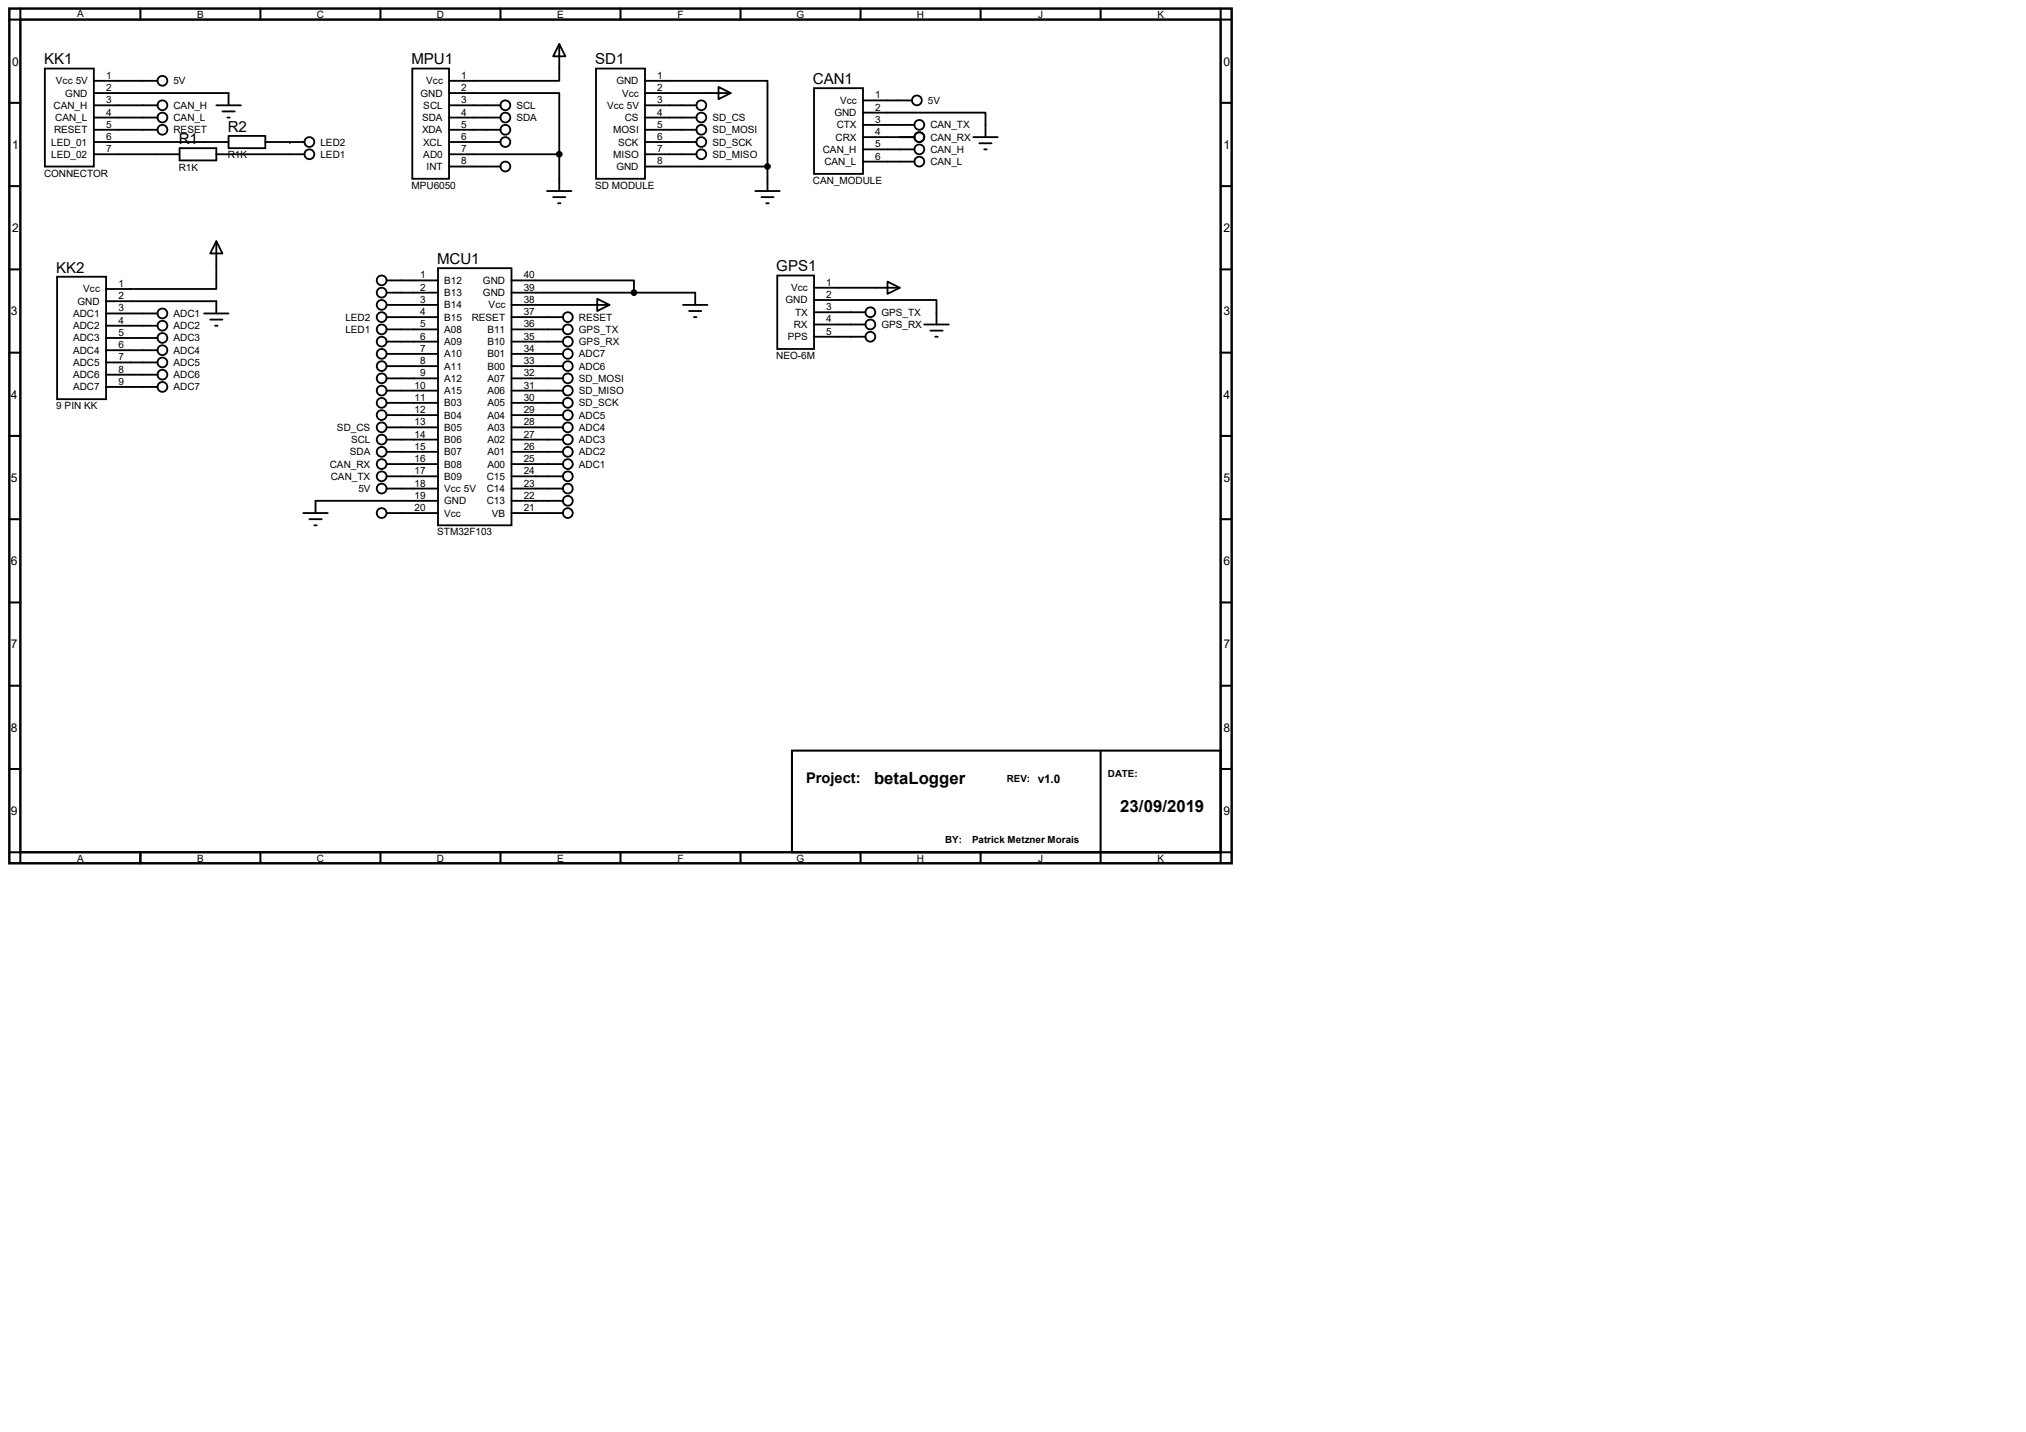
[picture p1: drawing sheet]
<svg xmlns="http://www.w3.org/2000/svg" width="420mm" height="297mm" viewBox="0 0 420 297" stroke-linecap="round" stroke-linejoin="round" font-family="sans-serif">
<path d="M1.9 1.8h253.5v177.3h-253.5zM4.2 4.1h248.9v172.7h-248.9z" fill="none" stroke="#000" stroke-width=".51"/>
<g fill="none" stroke="#000" stroke-width=".42">
<path d="M4.2 1.8v2.3h-2.3M29.1 1.8v2.3M54 1.8v2.3M78.9 1.8v2.3M103.8 1.8v2.3M128.7 1.8v2.3M153.6 1.8v2.3M178.5 1.8v2.3M203.4 1.8v2.3M228.2 1.8v2.3M253.1 1.8v2.3h2.3M1.9 21.3h2.3"/>
<path d="M1.9 38.6h2.3M253.1 21.3h2.3M253.1 38.6h2.3M1.9 55.9h2.3M253.1 55.9h2.3M1.9 73.2h2.3M253.1 73.2h2.3M1.9 90.4h2.3M253.1 90.4h2.3M1.9 107.7h2.3M253.1 107.7h2.3M1.9 125h2.3"/>
<path d="M253.1 125h2.3M1.9 142.2h2.3M1.9 159.5h2.3M164.2 155.7h88.9v21.1h-88.9zM228.2 155.7v23.4M253.1 142.2h2.3M253.1 159.5h2.3M1.9 176.8h2.3v2.3M29.1 176.8v2.3M54 176.8v2.3M78.9 176.8v2.3M103.8 176.8v2.3"/>
<path d="M128.7 176.8v2.3M153.6 176.8v2.3M178.5 176.8v2.3M203.4 176.8v2.3M255.4 176.8h-2.3v2.3"/>
</g>
<g fill="none" stroke="#000" stroke-width=".38">
<path d="M9.3 14.2h10.2v20.3h-10.2zM19.5 19.3h27.9v2.5M19.5 16.8h13.2M85.5 14.2h7.6v22.9h-7.6zM93.1 19.3h22.9v12.7M116 9.1l1.3 2.6h-2.6zM116 9.1v7.7h-22.9M123.6 14.2h10.2v22.9h-10.2zM133.8 16.8h25.4v17.7M133.8 19.3h17.7M149 18l2.5 1.3-2.5 1.3zM168.8 18.3h10.2v17.8h-10.2z"/>
<path d="M19.5 21.8h13.2M19.5 24.4h13.2M19.5 26.9h13.2M19.5 29.5h27.9M19.5 32h17.7M37.2 30.7h7.7v2.6h-7.7zM44.9 21.8h5M44.9 32h18.2M46.1 23.1h2.6M47.1 24.4h.6M47.4 28.2h7.6v2.5h-7.6zM55 29.5h8.1"/>
<path d="M93.1 21.8h10.7M93.1 24.4h10.7M93.1 26.9h10.7M93.1 29.5h10.7M93.1 34.5h10.7M93.1 32h22.9M113.4 39.6h5.1M116 32v7.6M133.8 21.8h10.6M133.8 24.4h10.6M133.8 26.9h10.6M133.8 29.5h10.6"/>
<path d="M133.8 34.5h25.4M133.8 32h10.6M156.6 39.6h5.1M159.2 34.5v5.1M179 23.4h25.4v5M179 28.4h10.6M179 31h10.6M179 33.5h10.6M179 25.9h10.6M179 20.8h10.1M201.8 28.4h5.1M203.1 29.7h2.5"/>
<path d="M204.1 31h.5M11.8 57.4h10.2v25.4h-10.2zM44.9 50l1.2 2.6h-2.5zM44.9 50v9.9h-22.9M80.2 58.2h10.6M90.8 55.6h15.3v53.4h-15.3zM106.1 58.2h25.4v2.5M114.7 40.9h2.6M115.7 42.2h.5M157.9 40.9h2.5M158.9 42.2h.5M161.2 57.1h7.6v15.3h-7.6z"/>
<path d="M168.8 59.7h17.8M184.1 58.4l2.5 1.3-2.5 1.3zM22 62.5h22.9v2.5M22 65h10.7M22 67.6h10.7M22 70.1h10.7M22 72.6h10.7M22 75.2h10.7M22 77.7h10.7M42.3 65h5.1M43.6 66.3h2.5M44.6 67.6h.5"/>
<path d="M80.2 60.7h10.6M80.2 63.2h10.6M80.2 65.8h10.6M80.2 68.3h10.6M80.2 70.9h10.6M80.2 73.4h10.6M80.2 75.9h10.6M80.2 78.5h10.6M106.1 60.7h38.1v2.5M106.1 63.2h20.3M106.1 65.8h10.6M106.1 68.3h10.6"/>
<path d="M106.1 70.9h10.6M106.1 73.4h10.6M106.1 75.9h10.6M106.1 78.5h10.6M123.9 62l2.5 1.2-2.5 1.3zM141.6 63.2h5.1M142.9 64.5h2.5M143.9 65.8h.5M168.8 62.2h25.4v5.1M168.8 64.8h10.7M168.8 67.3h10.7M168.8 69.8h10.7"/>
<path d="M191.7 67.3h5.1M192.9 68.6h2.6M194 69.8h.5M22 80.3h10.7M80.2 81h10.6M80.2 83.6h10.6M80.2 86.1h10.6M80.2 88.6h10.6M80.2 91.2h10.6M80.2 93.7h10.6M80.2 96.3h10.6M80.2 98.8h10.6"/>
<path d="M106.1 81h10.6M106.1 83.6h10.6M106.1 86.1h10.6M106.1 88.6h10.6M106.1 91.2h10.6M106.1 93.7h10.6M106.1 96.3h10.6M106.1 98.8h10.6M62.9 106.4h5.1M64.2 107.7h2.5M65.2 109h.5M80.2 106.4h10.6"/>
<path d="M80.2 101.3h10.6M90.8 103.9h-25.4v2.5M106.1 103.9h10.6M106.1 106.4h10.6M106.1 101.3h10.6"/>
<circle cx="33.7" cy="16.8" r="1.02"/>
<circle cx="33.7" cy="24.4" r="1.02"/>
<circle cx="33.7" cy="26.9" r="1.02"/>
<circle cx="33.7" cy="21.8" r="1.02"/>
<circle cx="64.2" cy="32" r="1.02"/>
<circle cx="64.2" cy="29.5" r="1.02"/>
<circle cx="104.8" cy="26.9" r="1.02"/>
<circle cx="104.8" cy="34.5" r="1.02"/>
<circle cx="104.8" cy="24.4" r="1.02"/>
<circle cx="104.8" cy="29.5" r="1.02"/>
<circle cx="104.8" cy="21.8" r="1.02"/>
<circle cx="116" cy="32" r=".51"/>
<circle cx="145.4" cy="24.4" r="1.02"/>
<circle cx="145.4" cy="26.9" r="1.02"/>
<circle cx="145.4" cy="29.5" r="1.02"/>
<circle cx="145.4" cy="32" r="1.02"/>
<circle cx="145.4" cy="21.8" r="1.02"/>
<circle cx="159.2" cy="34.5" r=".51"/>
<circle cx="190.1" cy="20.8" r="1.02"/>
<circle cx="190.7" cy="28.4" r="1.02"/>
<circle cx="190.7" cy="31" r="1.02"/>
<circle cx="190.7" cy="25.9" r="1.02"/>
<circle cx="190.7" cy="33.5" r="1.02"/>
<circle cx="79.1" cy="58.2" r="1.02"/>
<circle cx="33.7" cy="70.1" r="1.02"/>
<circle cx="33.7" cy="67.6" r="1.02"/>
<circle cx="33.7" cy="75.2" r="1.02"/>
<circle cx="33.7" cy="65" r="1.02"/>
<circle cx="33.7" cy="77.7" r="1.02"/>
<circle cx="33.7" cy="72.6" r="1.02"/>
<circle cx="79.1" cy="68.3" r="1.02"/>
<circle cx="79.1" cy="60.7" r="1.02"/>
<circle cx="79.1" cy="63.2" r="1.02"/>
<circle cx="79.1" cy="65.8" r="1.02"/>
<circle cx="79.1" cy="73.4" r="1.02"/>
<circle cx="79.1" cy="75.9" r="1.02"/>
<circle cx="79.1" cy="70.9" r="1.02"/>
<circle cx="79.1" cy="78.5" r="1.02"/>
<circle cx="117.8" cy="65.8" r="1.02"/>
<circle cx="117.8" cy="78.5" r="1.02"/>
<circle cx="117.8" cy="68.3" r="1.02"/>
<circle cx="117.8" cy="73.4" r="1.02"/>
<circle cx="117.8" cy="70.9" r="1.02"/>
<circle cx="117.8" cy="75.9" r="1.02"/>
<circle cx="131.5" cy="60.7" r=".51"/>
<circle cx="180.5" cy="67.3" r="1.02"/>
<circle cx="180.5" cy="69.8" r="1.02"/>
<circle cx="180.5" cy="64.8" r="1.02"/>
<circle cx="33.7" cy="80.3" r="1.02"/>
<circle cx="79.1" cy="98.8" r="1.02"/>
<circle cx="79.1" cy="81" r="1.02"/>
<circle cx="79.1" cy="93.7" r="1.02"/>
<circle cx="79.1" cy="88.6" r="1.02"/>
<circle cx="79.1" cy="91.2" r="1.02"/>
<circle cx="79.1" cy="96.3" r="1.02"/>
<circle cx="79.1" cy="86.1" r="1.02"/>
<circle cx="79.1" cy="83.6" r="1.02"/>
<circle cx="117.8" cy="88.6" r="1.02"/>
<circle cx="117.8" cy="86.1" r="1.02"/>
<circle cx="117.8" cy="93.7" r="1.02"/>
<circle cx="117.8" cy="98.8" r="1.02"/>
<circle cx="117.8" cy="91.2" r="1.02"/>
<circle cx="117.8" cy="83.6" r="1.02"/>
<circle cx="117.8" cy="96.3" r="1.02"/>
<circle cx="117.8" cy="81" r="1.02"/>
<circle cx="79.1" cy="101.3" r="1.02"/>
<circle cx="79.1" cy="106.4" r="1.02"/>
<circle cx="117.8" cy="106.4" r="1.02"/>
<circle cx="117.8" cy="103.9" r="1.02"/>
<circle cx="117.8" cy="101.3" r="1.02"/>
</g>
<g fill="#000">
<circle cx="60.1" cy="29.5" r=".19"/>
<circle cx="116" cy="32" r=".51"/>
<circle cx="159.2" cy="34.5" r=".51"/>
<circle cx="131.5" cy="60.7" r=".51"/>
</g>
<g font-size="3.5">
<text x="181.3" y="162.6">betaLogger</text>
<text x="232.3" y="168.5">23/09/2019</text>
</g>
<g font-size="3.1">
<text x="9.1" y="13.4">KK1</text>
<text x="85.3" y="13.4">MPU1</text>
<text x="123.4" y="13.4">SD1</text>
<text x="168.6" y="17.4">CAN1</text>
<text x="37.1" y="29.9">R1</text>
<text x="47.2" y="27.3">R2</text>
<text x="11.7" y="56.6">KK2</text>
<text x="90.7" y="54.8">MCU1</text>
<text x="161" y="56.3">GPS1</text>
</g>
<text font-size="3" x="167.2" y="162.4">Project:</text>
<g font-size="2.5">
<text x="2.5" y="13.6">0</text>
<text x="253.7" y="13.6">0</text>
<text x="2.5" y="30.9">1</text>
<text x="253.7" y="30.9">1</text>
<text x="2.5" y="48.1">2</text>
<text x="253.7" y="48.1">2</text>
<text x="2.3" y="65.4">3</text>
<text x="253.7" y="65.4">3</text>
<text x="2.3" y="82.7">4</text>
<text x="253.7" y="82.7">4</text>
<text x="2.3" y="99.9">5</text>
<text x="253.7" y="99.9">5</text>
<text x="2.3" y="117.2">6</text>
<text x="253.7" y="117.2">6</text>
<text x="2.3" y="134.5">7</text>
<text x="253.7" y="134.5">7</text>
<text x="2.3" y="151.8">8</text>
<text x="253.7" y="151.8">8</text>
<text x="215.2" y="162.4">v1.0</text>
<text x="2.3" y="169">9</text>
<text x="253.7" y="169">9</text>
</g>
<g font-size="2.1">
<text x="16" y="3.5">A</text>
<text x="40.9" y="3.8">B</text>
<text x="65.7" y="3.8">C</text>
<text x="90.6" y="3.8">D</text>
<text x="115.6" y="3.8">E</text>
<text x="140.5" y="3.8">F</text>
<text x="165.2" y="3.8">G</text>
<text x="190.1" y="3.8">H</text>
<text x="215.3" y="3.8">J</text>
<text x="240" y="3.8">K</text>
<text x="11.6" y="17.5">Vcc 5V</text>
<text x="22" y="16.3">1</text>
<text x="36" y="17.5">5V</text>
<text x="88.4" y="17.5">Vcc</text>
<text x="95.7" y="16.3">1</text>
<text x="127.8" y="17.5">GND</text>
<text x="136.3" y="16.3">1</text>
<text x="11.1" y="22.6">CAN_H</text>
<text x="13.5" y="20">GND</text>
<text x="22" y="24">4</text>
<text x="22" y="21.4">3</text>
<text x="22" y="18.9">2</text>
<text x="36" y="22.6">CAN_H</text>
<text x="87.2" y="20">GND</text>
<text x="87.8" y="22.6">SCL</text>
<text x="95.7" y="21.4">3</text>
<text x="95.7" y="24">4</text>
<text x="95.7" y="18.9">2</text>
<text x="107.1" y="22.6">SCL</text>
<text x="125.9" y="22.6">Vcc 5V</text>
<text x="129" y="20">Vcc</text>
<text x="136.3" y="21.4">3</text>
<text x="136.3" y="18.9">2</text>
<text x="136.3" y="24">4</text>
<text x="174.2" y="21.5">Vcc</text>
<text x="181.5" y="20.4">1</text>
<text x="181.5" y="22.9">2</text>
<text x="192.4" y="21.5">5V</text>
<text x="11.2" y="27.6">RESET</text>
<text x="11.5" y="25.1">CAN_L</text>
<text x="22" y="29">6</text>
<text x="22" y="26.5">5</text>
<text x="36" y="25.1">CAN_L</text>
<text x="36" y="27.6">RESET</text>
<text x="87.5" y="25.1">SDA</text>
<text x="87.5" y="27.6">XDA</text>
<text x="95.7" y="29">6</text>
<text x="95.7" y="26.5">5</text>
<text x="107.1" y="25.1">SDA</text>
<text x="127.2" y="27.6">MOSI</text>
<text x="129.6" y="25.1">CS</text>
<text x="136.3" y="26.5">5</text>
<text x="136.3" y="29">6</text>
<text x="147.7" y="25.1">SD_CS</text>
<text x="147.7" y="27.6">SD_MOSI</text>
<text x="173" y="24.1">GND</text>
<text x="173.3" y="29.2">CRX</text>
<text x="173.5" y="26.6">CTX</text>
<text x="181.5" y="28">4</text>
<text x="181.5" y="25.5">3</text>
<text x="192.9" y="29.2">CAN_RX</text>
<text x="192.9" y="26.6">CAN_TX</text>
<text x="10.6" y="30.2">LED_01</text>
<text x="10.6" y="32.7">LED_02</text>
<text x="22" y="31.6">7</text>
<text x="37.1" y="35.4">R1K</text>
<text x="47.2" y="32.9">R1K</text>
<text x="66.5" y="30.2">LED2</text>
<text x="66.5" y="32.7">LED1</text>
<text x="87.8" y="30.2">XCL</text>
<text x="87.8" y="32.7">AD0</text>
<text x="88.5" y="35.3">INT</text>
<text x="95.7" y="34.1">8</text>
<text x="95.7" y="31.6">7</text>
<text x="127.2" y="32.7">MISO</text>
<text x="127.8" y="35.3">GND</text>
<text x="128.2" y="30.2">SCK</text>
<text x="136.3" y="31.6">7</text>
<text x="136.3" y="34.1">8</text>
<text x="147.7" y="30.2">SD_SCK</text>
<text x="147.7" y="32.7">SD_MISO</text>
<text x="170.6" y="31.7">CAN_H</text>
<text x="171" y="34.2">CAN_L</text>
<text x="181.5" y="30.6">5</text>
<text x="181.5" y="33.1">6</text>
<text x="192.9" y="31.7">CAN_H</text>
<text x="192.9" y="34.2">CAN_L</text>
<text x="9.1" y="36.7">CONNECTOR</text>
<text x="85.3" y="39.2">MPU6050</text>
<text x="123.4" y="39.2">SD MODULE</text>
<text x="168.6" y="38.2">CAN_MODULE</text>
<text x="24.5" y="59.5">1</text>
<text x="87.2" y="57.7">1</text>
<text x="92.1" y="58.9">B12</text>
<text x="100.1" y="58.9">GND</text>
<text x="108.6" y="57.7">40</text>
<text x="171.4" y="59.3">1</text>
<text x="15.1" y="65.7">ADC1</text>
<text x="16.1" y="63.2">GND</text>
<text x="17.3" y="60.7">Vcc</text>
<text x="24.5" y="64.6">3</text>
<text x="24.5" y="62.1">2</text>
<text x="36" y="65.7">ADC1</text>
<text x="87.2" y="60.3">2</text>
<text x="87.2" y="62.8">3</text>
<text x="87.2" y="65.4">4</text>
<text x="92.1" y="61.4">B13</text>
<text x="92.1" y="64">B14</text>
<text x="100.1" y="61.4">GND</text>
<text x="101.3" y="64">Vcc</text>
<text x="108.6" y="65.4">37</text>
<text x="108.6" y="60.3">39</text>
<text x="108.6" y="62.8">38</text>
<text x="162.9" y="62.9">GND</text>
<text x="164.1" y="60.4">Vcc</text>
<text x="164.9" y="65.5">TX</text>
<text x="171.4" y="64.3">3</text>
<text x="171.4" y="61.8">2</text>
<text x="182.8" y="65.5">GPS_TX</text>
<text x="15.1" y="68.3">ADC2</text>
<text x="15.1" y="70.8">ADC3</text>
<text x="24.5" y="67.1">4</text>
<text x="24.5" y="69.7">5</text>
<text x="36" y="68.3">ADC2</text>
<text x="36" y="70.8">ADC3</text>
<text x="71.6" y="66.5">LED2</text>
<text x="71.6" y="69">LED1</text>
<text x="87.2" y="67.9">5</text>
<text x="87.2" y="70.4">6</text>
<text x="92.1" y="66.5">B15</text>
<text x="92.1" y="69">A08</text>
<text x="92.1" y="71.6">A09</text>
<text x="97.8" y="66.5">RESET</text>
<text x="101.1" y="69">B11</text>
<text x="101.1" y="71.6">B10</text>
<text x="108.6" y="67.9">36</text>
<text x="108.6" y="70.4">35</text>
<text x="120" y="71.6">GPS_RX</text>
<text x="120" y="69">GPS_TX</text>
<text x="120" y="66.5">RESET</text>
<text x="163.4" y="70.6">PPS</text>
<text x="164.6" y="68">RX</text>
<text x="171.4" y="66.9">4</text>
<text x="171.4" y="69.4">5</text>
<text x="182.8" y="68">GPS_RX</text>
<text x="15.1" y="73.4">ADC4</text>
<text x="15.1" y="75.9">ADC5</text>
<text x="24.5" y="72.2">6</text>
<text x="24.5" y="74.8">7</text>
<text x="24.5" y="77.3">8</text>
<text x="36" y="73.4">ADC4</text>
<text x="36" y="75.9">ADC5</text>
<text x="87.2" y="73">7</text>
<text x="87.2" y="75.5">8</text>
<text x="92.1" y="74.1">A10</text>
<text x="92.1" y="76.7">A11</text>
<text x="101.1" y="74.1">B01</text>
<text x="101.1" y="76.7">B00</text>
<text x="108.6" y="73">34</text>
<text x="108.6" y="75.5">33</text>
<text x="120" y="76.7">ADC6</text>
<text x="120" y="74.1">ADC7</text>
<text x="161" y="74.5">NEO-6M</text>
<text x="15.1" y="78.4">ADC6</text>
<text x="15.1" y="81">ADC7</text>
<text x="24.5" y="79.8">9</text>
<text x="36" y="78.4">ADC6</text>
<text x="36" y="81">ADC7</text>
<text x="86" y="83.1">11</text>
<text x="86" y="80.6">10</text>
<text x="87.2" y="78.1">9</text>
<text x="92.1" y="79.2">A12</text>
<text x="92.1" y="81.7">A15</text>
<text x="101.1" y="79.2">A07</text>
<text x="101.1" y="81.7">A06</text>
<text x="108.6" y="78.1">32</text>
<text x="108.6" y="80.6">31</text>
<text x="108.6" y="83.1">30</text>
<text x="120" y="81.7">SD_MISO</text>
<text x="120" y="79.2">SD_MOSI</text>
<text x="11.7" y="84.9">9 PIN KK</text>
<text x="69.9" y="89.4">SD_CS</text>
<text x="86" y="85.7">12</text>
<text x="86" y="88.2">13</text>
<text x="92.1" y="84.3">B03</text>
<text x="92.1" y="86.8">B04</text>
<text x="92.1" y="89.4">B05</text>
<text x="101.1" y="84.3">A05</text>
<text x="101.1" y="86.8">A04</text>
<text x="101.1" y="89.4">A03</text>
<text x="108.6" y="85.7">29</text>
<text x="108.6" y="88.2">28</text>
<text x="120" y="84.3">SD_SCK</text>
<text x="120" y="89.4">ADC4</text>
<text x="120" y="86.8">ADC5</text>
<text x="72.5" y="94.4">SDA</text>
<text x="72.8" y="91.9">SCL</text>
<text x="86" y="90.8">14</text>
<text x="86" y="93.3">15</text>
<text x="86" y="95.8">16</text>
<text x="92.1" y="91.9">B06</text>
<text x="92.1" y="94.4">B07</text>
<text x="101.1" y="91.9">A02</text>
<text x="101.1" y="94.4">A01</text>
<text x="108.6" y="90.8">27</text>
<text x="108.6" y="93.3">26</text>
<text x="108.6" y="95.8">25</text>
<text x="120" y="94.4">ADC2</text>
<text x="120" y="91.9">ADC3</text>
<text x="68.4" y="97">CAN_RX</text>
<text x="68.6" y="99.5">CAN_TX</text>
<text x="86" y="98.4">17</text>
<text x="86" y="100.9">18</text>
<text x="92.1" y="97">B08</text>
<text x="92.1" y="99.5">B09</text>
<text x="101" y="99.5">C15</text>
<text x="101.1" y="97">A00</text>
<text x="108.6" y="98.4">24</text>
<text x="108.6" y="100.9">23</text>
<text x="120" y="97">ADC1</text>
<text x="74.3" y="102.1">5V</text>
<text x="86" y="103.5">19</text>
<text x="86" y="106">20</text>
<text x="92.1" y="102.1">Vcc 5V</text>
<text x="92.1" y="104.6">GND</text>
<text x="92.1" y="107.1">Vcc</text>
<text x="101" y="102.1">C14</text>
<text x="101" y="104.6">C13</text>
<text x="102" y="107.1">VB</text>
<text x="108.6" y="106">21</text>
<text x="108.6" y="103.5">22</text>
<text x="90.7" y="111">STM32F103</text>
<text x="16" y="178.8">A</text>
<text x="40.9" y="178.8">B</text>
<text x="65.7" y="178.8">C</text>
<text x="90.6" y="178.8">D</text>
<text x="115.6" y="178.8">E</text>
<text x="140.5" y="178.8">F</text>
<text x="165.2" y="178.8">G</text>
<text x="190.1" y="178.8">H</text>
<text x="215.3" y="178.8">J</text>
<text x="240" y="178.8">K</text>
</g>
<g font-size="2">
<text x="229.8" y="161.2">DATE:</text>
<text x="208.8" y="162.3">REV:</text>
<text x="196" y="174.9">BY:</text>
<text x="201.6" y="174.9">Patrick Metzner Morais</text>
</g>
</svg>
